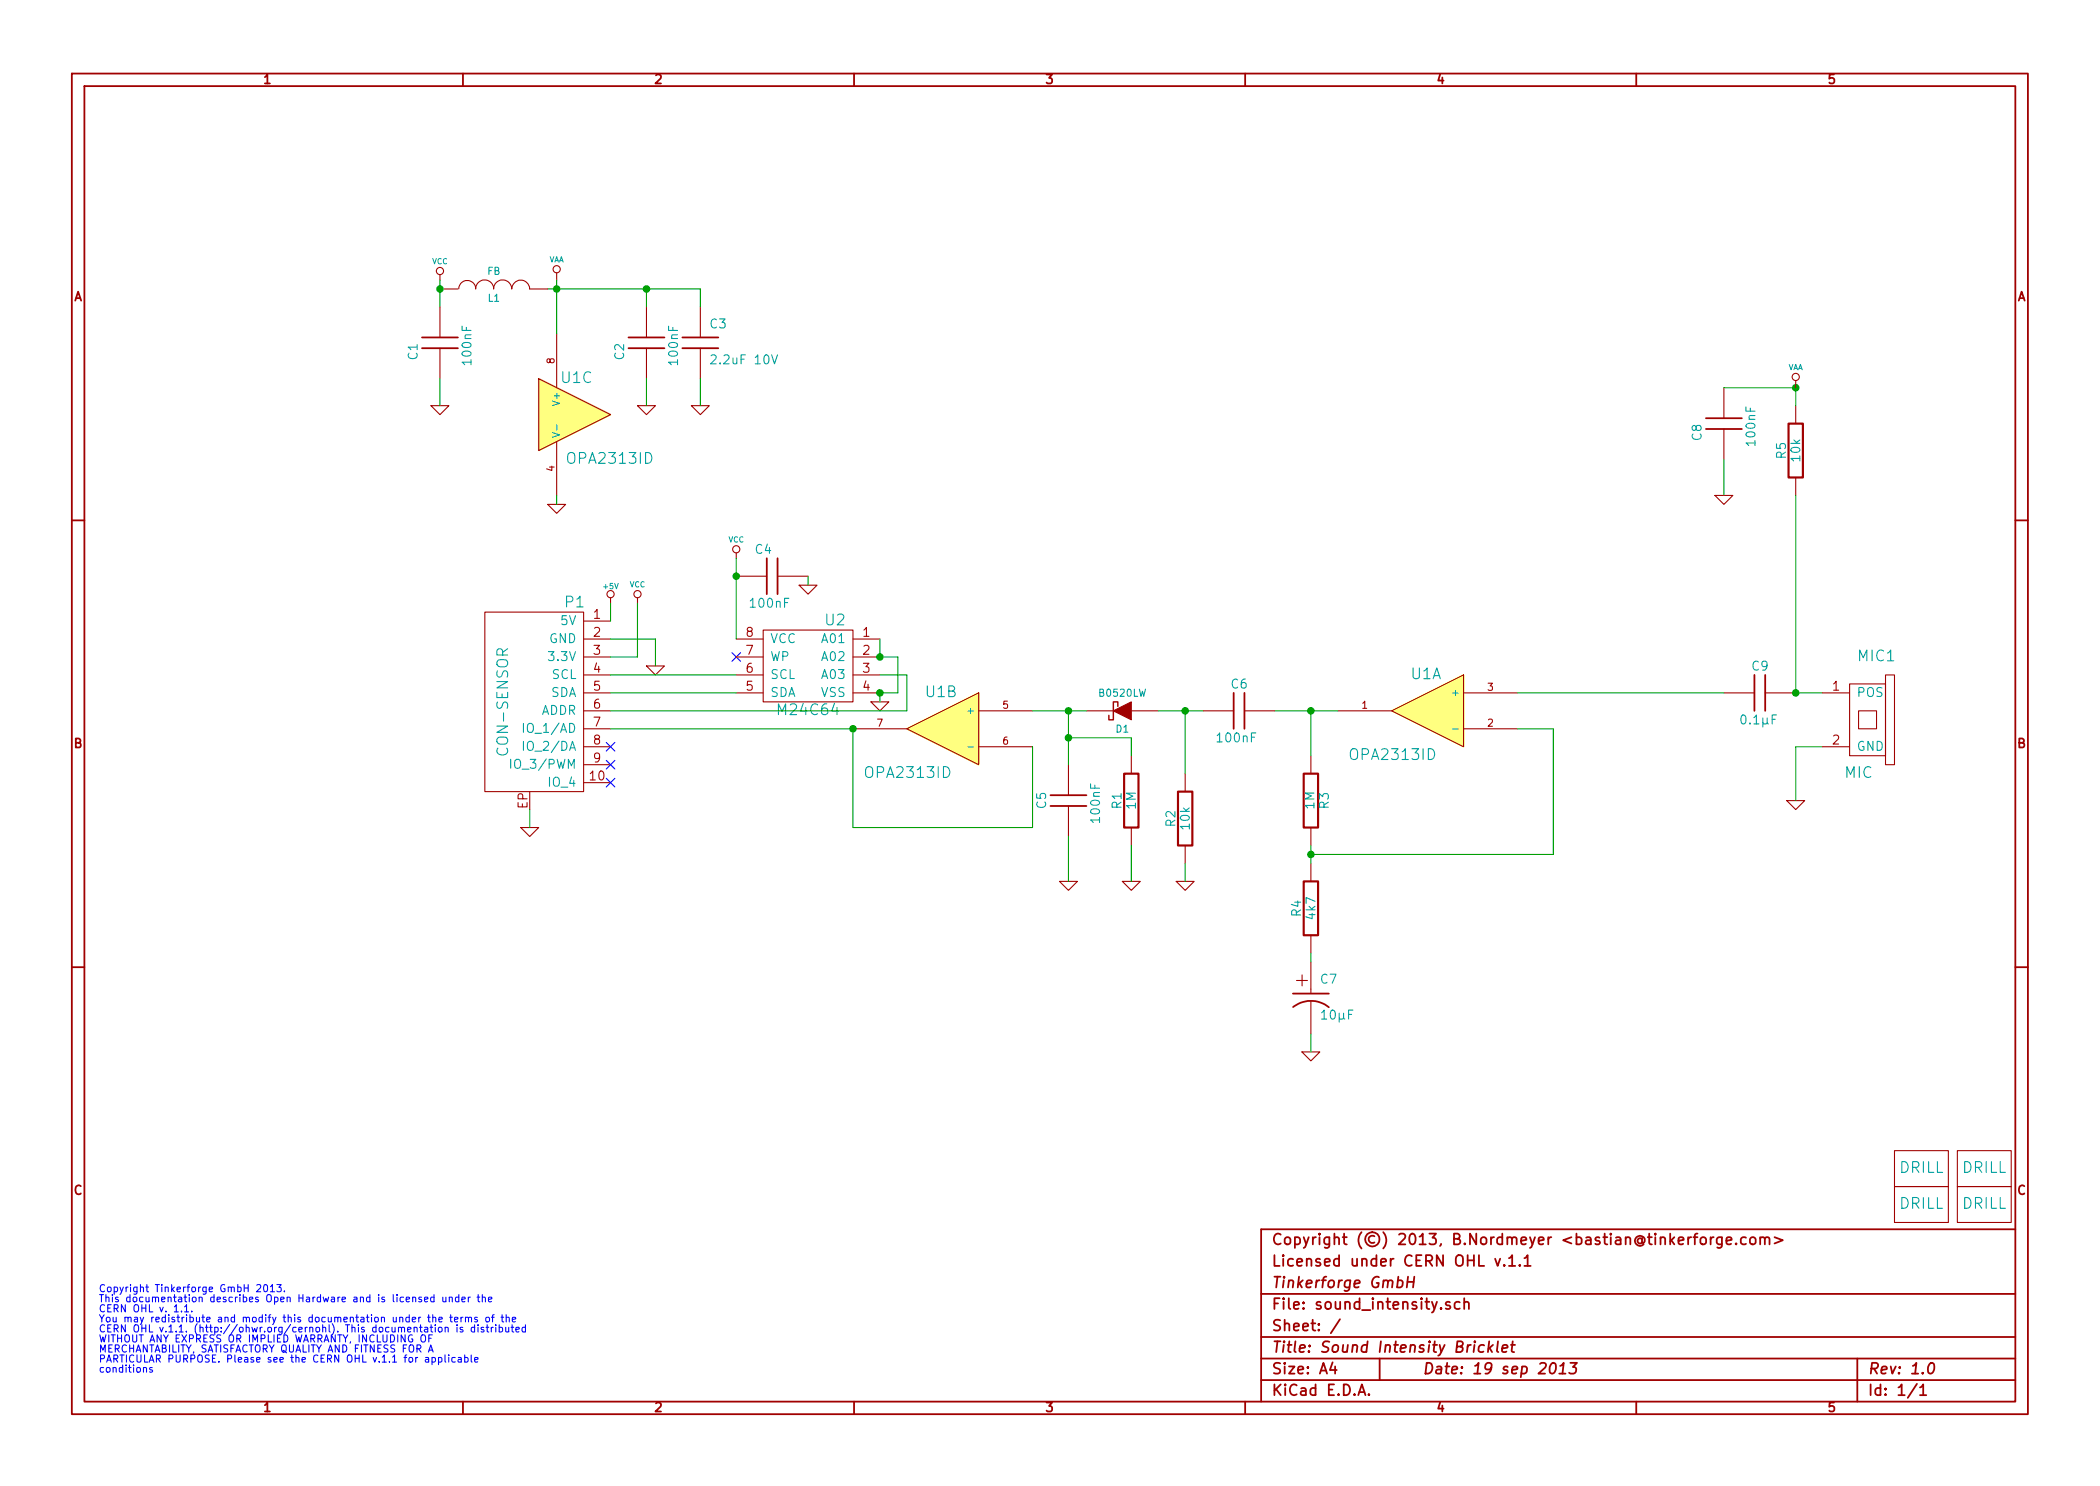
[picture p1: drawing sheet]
<svg xmlns="http://www.w3.org/2000/svg" width="297mm" height="210mm" viewBox="0 0 297 210" stroke-linecap="round" stroke-linejoin="round" font-family="sans-serif">
<g fill="none" stroke="#a00000" stroke-width=".25">
<path d="M10.2 10.4h276.6v189.7h-276.6zM11.9 12.2h273.2v186.1h-273.2zM65.5 10.4v1.8M120.8 10.4v1.8M176.1 10.4v1.8M231.4 10.4v1.8M59.7 49.3h5.1M59.7 47.7h5.1M88.9 49.3h5.1M88.9 47.7h5.1M96.5 49.3h5.1M96.5 47.7h5.1"/>
<path d="M241.3 59.2h5.1M10.2 73.6h1.7M108.5 79v5.1M110 79v5.1M241.3 60.7h5.1M285.1 73.6h1.7M174.5 98v5.1M176 98v5.1M248.2 95.5v5.1M249.7 95.5v5.1M148.6 112.5h5.1M148.6 114h5.1"/>
<path d="M10.2 136.8h1.7M285.1 136.8h1.7M182.9 140.6h5.1M182.9 142.5a4.1 4.1 0 0 1 5.1 0M211.5 178.1l.3 1 .4-1M212.8 179h.1l-.1 .1-.1-.1h.1v.1M213.4 178l.5-.4v1.5M213.4 179.1h.9M215 179v.1l-.1-.1h.1v.1M215.6 178l.5-.4v1.5M215.6 179.1h.9M239.2 175.1h-.3l-.1 .3"/>
<path d="M239.5 175.1h.6M240.1 174.5l-.3 .1-.1 .2v1.3M240.6 175.2a.42 .42 0 0 1 .4-.2 .42 .42 0 0 1 .3 .4v.4a.43 .43 0 0 1-.4 .3 .43 .43 0 0 1-.4-.3zM242 175.1v1M242.4 175.1h-.3l-.1 .3M243.6 175.1v1.2a.43 .43 0 0 1-.7 .2M243.6 175.1a.48 .48 0 0 0-.7 .1l-.1 .6a.48 .48 0 0 0 .8 .2M244.2 175.6l.7-.2v-.3h-.5l-.2 .2 .1 .7 .1 .1 .5-.1M245.6 175.9v.1v.1l-.1-.1 .1-.1v.2M247 175.1a.48 .48 0 0 0-.7 .1l-.1 .6a.48 .48 0 0 0 .8 .2M247.6 175.2a.42 .42 0 0 1 .4-.2 .42 .42 0 0 1 .3 .4v.4a.43 .43 0 0 1-.4 .3 .43 .43 0 0 1-.4-.3zM249 175.2a.38 .38 0 0 1 .6 .1v.8"/>
<path d="M249 175.1v1M249.6 175.3a.35 .35 0 0 1 .4-.3 .35 .35 0 0 1 .3 .3v.8M251 175.1l1.2 .4-1.2 .4M285.1 173.9h-106.7v24.4M65.5 198.3v1.8M120.8 198.3v1.8M176.1 198.3v1.8M178.4 183.1h106.7M178.4 189.2h106.7M178.4 195.3h106.7M178.4 192.2h106.7M188.5 192.8l-.4 1h1"/>
<path d="M188.8 193.3v1.1M189.5 186.7l-1.3 1.9M192.1 197.4l.5-1.5 .5 1.5M192.3 197h.7M193.6 197.3h.1l-.1 .1-.1-.1h.1v.1M195.1 192.2v3.1M197.7 181.2l.2-.1 .4 .1 .1 .3v.4a.52 .52 0 0 1-.8 .2M199.1 181.4h.9M199.2 180.6l-.2 1.6M200.1 180.6l-.2 1.6M203.8 185.1h.1l-.1 .1v-.1v.1M205.1 184.3l-.4-.1-.2 .2 .1 .2 .5 .2 .1 .1-.1 .2-.1 .1-.5-.1"/>
<path d="M206.5 184.3a.48 .48 0 0 0-.7 0l-.1 .6a.48 .48 0 0 0 .8 .2M207.1 184.3a.38 .38 0 0 1 .7 .1v.8M207.1 183.7v1.5M208.6 190.3l-.2 1M208.6 189.8l-.1 .1h.1h.1l-.1-.1v.1M209.9 190.4a.51 .51 0 0 0-.7 .2v.6a.53 .53 0 0 0 .6 0M210.6 189.8l-.1 1.5M210.7 190.7l.3 .6M211.2 190.3l-.7 .6M211.9 189.8l-.2 1.3 .2 .2M212.5 190.8l.7-.1v-.3l-.1-.1-.5 .1-.2 .7 .2 .2 .5-.1M213.7 190.3h.6"/>
<path d="M214 189.8l-.2 1.3 .1 .1 .3 .1M219.4 193a.35 .35 0 0 1 .4-.2 .35 .35 0 0 1 .3 .3 .87 .87 0 0 1-.6 1.3l-.2-.1a1.14 1.14 0 0 1 .1-1.3zM220.5 194.4h.9M220.7 193.3l.5-.5-.2 1.6M222.1 192.8h1l-.6 .6a.38 .38 0 0 1 .5 .3l-.1 .4-.2 .2-.6 .1-.2-.2M231.4 198.3v1.8M262.7 192.2v6.1M271.1 195.8l-1.3 2M271.6 196.3l.4-.4v1.5M271.6 197.4h.9M272.9 193a.35 .35 0 0 1 .4-.2 .35 .35 0 0 1 .3 .3 .87 .87 0 0 1-.6 1.3l-.2-.1a1.14 1.14 0 0 1 .1-1.3z"/>
</g>
<path d="M103.5 92.3l1.2 1.3M104.7 92.3l-1.2 1.3M85.8 105l1.2 1.3M85.8 107.6l1.2 1.2M85.8 110.1l1.2 1.2M87 110.1l-1.2 1.2M87 105l-1.2 1.3M87 107.6l-1.2 1.2" fill="none" stroke="#0000c0" stroke-width=".15"/>
<g fill="none" stroke="#a00000" stroke-width=".15">
<path d="M62.2 38.9v.7M78.7 38.6v1M61 57.4h2.5l-1.3 1.3zM62.2 40.9h2.6M62.2 43.4v4.3M62.2 49.3v4.3M64.9 40.9a1.19 1.19 0 0 1 1.2-1.2 1.19 1.19 0 0 1 1.2 1.2 1.27 1.27 0 0 1 1.3-1.3 1.27 1.27 0 0 1 1.2 1.3 1.27 1.27 0 0 1 1.3-1.3 1.27 1.27 0 0 1 1.3 1.3M72.4 40.9a1.24 1.24 0 0 1 1.3-1.3 1.24 1.24 0 0 1 1.2 1.3M74.9 40.9h2.6M76.2 53.6l10.2 5.1-10.2 5zM78.7 47.2v7.7M90.2 57.4h2.5l-1.3 1.3z"/>
<path d="M91.4 43.4v4.3M91.4 49.3v4.3M97.8 57.4h2.5l-1.2 1.3zM99.1 43.4v4.3M99.1 49.3v4.3M243.8 54.9v4.3M254 53.8v1.1M254 57.4v2.5M77.5 71.4h2.5l-1.3 1.2zM78.7 62.5v7.6M104.1 78.2v.8M242.6 70.1h2.5l-1.3 1.3z"/>
<path d="M243.8 60.7v4.3M254 67.6v2.5M68.6 86.6h13.9v25.4h-13.9zM82.5 90.4h3.9M82.5 93h3.9M82.5 95.5h3.9M82.5 98h3.9M82.5 87.9h3.9M86.4 84.6v.7M90.2 84.6v.7M91.4 94.2h2.6l-1.3 1.3zM104.1 81.5h4.4"/>
<path d="M104.1 90.4h3.8M104.1 93h3.8M104.1 95.5h3.8M104.1 98h3.8M107.9 89.1h12.7v10.2h-12.7zM110 81.5h4.3M113 82.8h2.6l-1.3 1.3zM120.6 90.4h3.9M120.6 93h3.9M120.6 95.5h3.9M120.6 98h3.9M123.2 99.3h2.5l-1.2 1.3z"/>
<path d="M207 98h7.6M243.8 98h4.4M249.7 98h4.3M257.8 98h3.8M261.6 96.8h5.1v10.1h-5.1zM266.7 95.5h1.3v12.7h-1.3zM73.7 117.1h2.5l-1.3 1.3zM82.5 100.6h3.9M82.5 103.1h3.9M82.5 105.7h3.9M82.5 108.2h3.9M82.5 110.7h3.9"/>
<path d="M120.6 103.1h7.7M128.3 103.1l10.1-5.1v10.2zM138.4 100.6h7.6M138.4 105.7h7.6M151.1 108.2v4.3M151.1 114v4.4M153.7 100.6h3.8M160 100.6h3.8M160 106.9v2.6M160 117.1v2.5M167.6 109.5v2.5M167.6 119.6v2.6"/>
<path d="M170.2 100.6h4.3M176 100.6h4.3M185.4 106.9v2.6M185.4 117.1v2.5M189.2 100.6h7.6M196.8 100.6l10.2-5.1v10.2zM207 103.1h7.6M252.7 113.3h2.6l-1.3 1.2zM257.8 105.7h3.8M262.9 100.6h2.5v2.5h-2.5zM149.9 124.7h2.5l-1.3 1.3zM158.7 124.7h2.6l-1.3 1.3z"/>
<path d="M166.4 124.7h2.5l-1.3 1.3zM185.4 122.2v2.5M185.4 132.3v2.6M185.4 136.1v3.8M184.1 148.8h2.6l-1.3 1.3zM185.4 141.7v4.6M268 162.8h7.6v5.1h-7.6zM268 167.9h7.6v5.1h-7.6zM276.9 167.9h7.6v5.1h-7.6zM276.9 162.8h7.6v5.1h-7.6z"/>
<circle cx="62.2" cy="38.3" r=".51"/>
<circle cx="78.7" cy="38.1" r=".51"/>
<circle cx="254" cy="53.3" r=".51"/>
<circle cx="104.1" cy="77.7" r=".51"/>
<circle cx="86.4" cy="84.1" r=".51"/>
<circle cx="90.2" cy="84.1" r=".51"/>
</g>
<g fill="none" stroke="#00f" stroke-width=".15">
<path d="M21.5 193.5h-.2l-.1 .1 .1 .2 .2 .1v.2h-.3M26.1 184.9l.3-.3v1M27.1 185.5v.1M36.3 181.9l.4-.1 .2 .1v.2l-.6 .7h.6M37.4 181.9l.2-.1a.59 .59 0 0 1-.1 1l-.1-.1-.1-.3zM38.3 182.1l.2-.3v1M39.2 181.8h.6l-.4 .3 .4 .1v.5l-.2 .1-.4-.1M40.2 182.7v.1M59.7 188.9h.3l.1 .1a.68 .68 0 0 1-.1 .9l-.3-.1a.78 .78 0 0 1 0-.9zM60 183.9l.5-.1v-.2l-.3-.1-.2 .2 .1 .4h.4M60.6 191.3l.3-1 .4 1M60.7 191h.5"/>
<path d="M61.1 192.7h.3l.2-.1-.1-.5h-.4v1M61.1 188.9h-.4v1M61.2 186.5l.4-.1v.6M61.2 186v1M61.4 183.6h-.4l-.1 .1 .1 .4h.4M61.4 183.2v1M62 192.7h.3l.2-.1-.1-.5h-.4v1M62.1 186.7l.5-.1-.1-.2h-.3l-.1 .1v.5h.4M62.1 187.8h.3l.1 .2v.3l-.2 .2-.2-.1-.1-.1zM62.6 183.5l.1 .6 .2 .1 .2-.1M62.9 191.7v.9l.2 .1M63 187.9l.3-.1 .1 .7"/>
<path d="M63 187.8v.7M63.1 183.5v.7M63.5 191.7v.1M63.5 192.1v.6M63.6 183.6h.3l.1 .6M63.6 183.5v.7M63.6 186.4h.4M63.8 186v.9l.2 .1M64.3 186.7l.5-.1-.1-.2h-.3l-.1 .1v.5h.4M64.4 192.1h-.4l-.1 .1 .1 .5h.4M64.6 187.4v.1M64.6 187.8v.7"/>
<path d="M64.8 192.1h.4l.1 .6M64.9 183.6h-.4l-.1 .1 .1 .4h.4M64.9 183.2v1M65.2 186.4v.6M65.3 192.3h-.4l-.1 .2 .1 .2h.4M65.3 183.9l.5-.1v-.2l-.3-.1-.2 .2 .1 .4h.4M65.5 187.8h-.3l-.1 .1 .1 .2 .3 .1v.2h-.4M65.5 186.4h-.2l-.1 .2M65.7 192.1h.4l.1 .1-.1 .5h-.4M65.7 191.7v1M65.8 186.5l.4-.1 .1 .6M65.8 186.4v.6"/>
<path d="M66.2 183.5v.7M66.3 186.5l.1-.1h.2l.1 .6M66.5 183.5l-.2 .1-.1 .1M66.6 191.7v.9l.2 .1M67.1 187.8h-.4l-.1 .2 .1 .4h.4M67.1 192.4l.5-.1v-.2h-.3l-.2 .1 .1 .5h.4M67.1 187.4v1.1M67.5 183.5h.4M67.5 186.4h-.2l-.2 .1 .2 .2 .2 .1v.2h-.4M67.6 187.4v.1M67.6 187.8v.7M67.6 183.2v.8l.3 .2"/>
<path d="M68.2 183.6h.4l.1 .6M68.2 183.2v1M68.4 187.8h-.2l-.2 .1 .2 .2 .2 .1v.2h-.4M68.8 187.8h.3M68.8 186.4h.3l.1 .2v.3l-.2 .1h-.2l-.1-.1zM68.9 187.4v.9l.2 .2M69.1 183.9l.5-.1-.1-.2-.3-.1-.1 .2v.4h.4M69.5 187.8v.7M69.5 186.4h.4M69.8 187.8h-.2l-.1 .2M69.9 186l-.2 .2v.8M70.1 187.4v.1"/>
<path d="M70.1 187.8v.7M70.6 187.8h.4l.1 .2-.1 .4h-.4M70.6 187.4v1.1M70.9 186.4h.3M71 186v.9l.2 .1M71.5 187.8l.1 .6 .2 .1 .2-.1M71.6 186.5l.4-.1v.6M71.6 186v1M72 187.8v.7M72.3 187.8h.4M72.4 187.4v.9l.3 .2M72.5 186.7l.4-.1v-.2h-.3l-.1 .1v.5h.4"/>
<path d="M73 188.1l.5-.1-.1-.2h-.3l-.1 .1v.5h.4M74.3 187.8h-.4l-.1 .2 .1 .4h.4M74.3 187.4v1.1"/>
</g>
<path d="M100.6 50.3l.2-.1h.3l.1 .1 .1 .3-.1 .2-.7 .7h.8M109.1 50.2l.5 1.3 .4-1.3M78.1 61.2l1 .3-1 .4M78.8 60.1v.8M72.2 107.4v1.3M74 102.4v1.2M74 104.9v1.3M136.9 105.7h.8M205.5 103.1h.7" fill="none" stroke="#00a0a0" stroke-width=".15"/>
<g fill="none" stroke="#00a000" stroke-width=".15">
<path d="M62.2 39.6v3.8M78.7 39.6v7.6M62.2 53.6v3.8M77.5 40.9h21.6v2.5M91.4 40.9v2.5M91.4 53.6v3.8M99.1 53.6v3.8M243.8 54.9h10.2v2.5M78.7 70.1v1.3M104.1 79v11.4M243.8 65v5.1M254 70.1v27.9h3.8"/>
<path d="M86.4 98h17.7M86.4 90.4h6.3v3.8M86.4 95.5h17.7M86.4 85.3v2.6M90.2 85.3v7.7h-3.8M114.3 81.5v1.3M124.5 90.4v2.6h2.5v5h-2.5v1.3M124.5 95.5h3.8v5.1h-41.9M214.6 98h29.2M74.9 114.5v2.6M86.4 103.1h34.2v14h25.4v-11.4M146 100.6h7.7"/>
<path d="M151.1 100.6v7.6M151.1 118.4v6.3M151.1 104.4h8.9v2.5M160 119.6v5.1M163.8 100.6h6.4M167.6 100.6v8.9M180.3 100.6h8.9M185.4 100.6v6.3M185.4 119.6v2.6M214.6 103.1h5.1v17.8h-34.3M257.8 105.7h-3.8v7.6M167.6 122.2v2.5"/>
<path d="M185.4 134.9v1.2M185.4 146.3v2.5"/>
</g>
<g fill="#00a000" stroke="#00a000" stroke-width=".25">
<circle cx="124.5" cy="93" r=".41"/>
<circle cx="124.5" cy="98" r=".41"/>
<circle cx="104.1" cy="81.5" r=".41"/>
<circle cx="167.6" cy="100.6" r=".41"/>
<circle cx="185.4" cy="100.6" r=".41"/>
<circle cx="254" cy="98" r=".41"/>
<circle cx="78.7" cy="40.9" r=".41"/>
<circle cx="91.4" cy="40.9" r=".41"/>
<circle cx="62.2" cy="40.9" r=".41"/>
<circle cx="120.6" cy="103.1" r=".41"/>
<circle cx="151.1" cy="100.6" r=".41"/>
<circle cx="151.1" cy="104.4" r=".41"/>
<circle cx="254" cy="54.9" r=".41"/>
<circle cx="185.4" cy="120.9" r=".41"/>
</g>
<g fill="#ffff80" stroke="#ffff80" stroke-width=".25">
<path d="M128.3 103.1l10.1-5.1v10.2z"/>
<path d="M196.8 100.6l10.2-5.1v10.2z"/>
<path d="M76.2 53.6l10.2 5.1-10.2 5z"/>
</g>
<path d="M253 59.9h2v7.7h-2zM159 109.5h2v7.6h-2zM166.6 112h2.1v7.6h-2.1zM184.4 109.5h2v7.6h-2zM184.4 124.7h2v7.6h-2z" fill="none" stroke="#a00000" stroke-width=".3"/>
<path d="M157.5 100.6l2.5-1.3v2.5z" fill="#a00000" stroke="#a00000" stroke-width=".15"/>
<path d="M158.1 99.9v-.6h-.6v2.5h-.7v-.6" fill="none" stroke="#a00000" stroke-width=".2"/>
<text font-size="2.8" fill="#a00000" x="183.3" y="139.7">+</text>
<g font-size="2.1" fill="#00a0a0">
<text x="79.4" y="54.3">U1C</text>
<text x="80.5" y="65.7">OPA2313ID</text>
<text x="80" y="86">P1</text>
<text x="116.8" y="88.6">U2</text>
<text x="262.9" y="93.6">MIC1</text>
<text x="110.3" y="101.3">M24C64</text>
<text x="131" y="98.7">U1B</text>
<text x="199.6" y="96.2">U1A</text>
<text x="72" y="106.5" transform="rotate(-90 72 106.5)">CON-SENSOR</text>
<text x="191.2" y="107.6">OPA2313ID</text>
<text x="122.7" y="110.2">OPA2313ID</text>
<text x="261" y="110.2">MIC</text>
<text x="268.7" y="166">DRILL</text>
<text x="277.5" y="166">DRILL</text>
<text x="268.7" y="171.1">DRILL</text>
<text x="277.5" y="171.1">DRILL</text>
</g>
<g font-size="2.1" fill="#a00000">
<text x="179.9" y="179.3">Licensed under CERN OHL v.1.1</text>
<text x="179.9" y="176.2">Copyright (©) 2013, B.Nordmeyer &lt;bastian@tinkerforge.com&gt;</text>
<text x="179.9" y="185.4">File: sound_intensity.sch</text>
<text x="179.9" y="182.3">Tinkerforge GmbH</text>
<text x="179.9" y="191.5">Title: Sound Intensity Bricklet</text>
<text x="179.9" y="188.4">Sheet: /</text>
<text x="179.9" y="197.6">KiCad E.D.A.</text>
<text x="179.9" y="194.5">Size: A4</text>
<text x="201.2" y="194.5">Date: 19 sep 2013</text>
<text x="264.2" y="194.5">Rev: 1.0</text>
<text x="264.2" y="197.6">Id: 1/1</text>
</g>
<g font-size="1.8" fill="#a00000">
<text x="37.3" y="11.9">1</text>
<text x="92.7" y="11.9">2</text>
<text x="148" y="11.9">3</text>
<text x="203.3" y="11.9">4</text>
<text x="258.6" y="11.9">5</text>
<text x="10.4" y="42.7">A</text>
<text x="285.3" y="42.7">A</text>
<text x="84" y="87.6">1</text>
<text x="84" y="90.2">2</text>
<text x="84" y="92.7">3</text>
<text x="84" y="95.2">4</text>
<text x="105.6" y="95.2">6</text>
<text x="105.6" y="92.7">7</text>
<text x="105.6" y="90.2">8</text>
<text x="122.1" y="90.2">1</text>
<text x="122.1" y="92.7">2</text>
<text x="122.1" y="95.2">3</text>
<text x="84" y="97.8">5</text>
<text x="84" y="100.3">6</text>
<text x="105.6" y="97.8">5</text>
<text x="122.1" y="97.8">4</text>
<text x="259.2" y="97.8">1</text>
<text x="10.4" y="105.9">B</text>
<text x="84" y="102.9">7</text>
<text x="84" y="105.4">8</text>
<text x="84" y="107.9">9</text>
<text x="259.2" y="105.4">2</text>
<text x="285.3" y="105.9">B</text>
<text x="83.5" y="110.5">10</text>
<text x="74.7" y="114.4" transform="rotate(-90 74.7 114.4)">EP</text>
<text x="10.4" y="169.1">C</text>
<text x="285.3" y="169.1">C</text>
<text x="37.3" y="199.8">1</text>
<text x="92.7" y="199.8">2</text>
<text x="148" y="199.8">3</text>
<text x="203.3" y="199.8">4</text>
<text x="258.6" y="199.8">5</text>
</g>
<g font-size="1.8" fill="#00a0a0">
<text x="100.5" y="46.5">C3</text>
<text x="59.1" y="50.9" transform="rotate(-90 59.1 50.9)">C1</text>
<text x="66.8" y="51.5" transform="rotate(-90 66.8 51.5)">100nF</text>
<text x="88.3" y="50.9" transform="rotate(-90 88.3 50.9)">C2</text>
<text x="96" y="51.5" transform="rotate(-90 96 51.5)">100nF</text>
<text x="101.1" y="51.6">2.2uF 10V</text>
<text x="240.7" y="62.3" transform="rotate(-90 240.7 62.3)">C8</text>
<text x="248.4" y="62.9" transform="rotate(-90 248.4 62.9)">100nF</text>
<text x="252.7" y="64.9" transform="rotate(-90 252.7 64.9)">R5</text>
<text x="254.7" y="65.2" transform="rotate(-90 254.7 65.2)">10k</text>
<text x="106.9" y="78.4">C4</text>
<text x="79.4" y="88.5">5V</text>
<text x="106.3" y="86">100nF</text>
<text x="77.6" y="91.1">GND</text>
<text x="77.9" y="93.6">3.3V</text>
<text x="109" y="93.6">WP</text>
<text x="109" y="91.1">VCC</text>
<text x="116.4" y="91.1">A01</text>
<text x="116.4" y="93.6">A02</text>
<text x="247.8" y="94.9">C9</text>
<text x="76.4" y="101.2">ADDR</text>
<text x="77.8" y="98.7">SDA</text>
<text x="78" y="96.1">SCL</text>
<text x="109" y="98.7">SDA</text>
<text x="109" y="96.1">SCL</text>
<text x="116.1" y="98.7">VSS</text>
<text x="116.4" y="96.1">A03</text>
<text x="174.2" y="97.5">C6</text>
<text x="262.6" y="98.7">POS</text>
<text x="74.7" y="103.8">IO_1/AD</text>
<text x="74.7" y="106.3">IO_2/DA</text>
<text x="172.3" y="105.1">100nF</text>
<text x="246.4" y="102.6">0.1µF</text>
<text x="262.6" y="106.3">GND</text>
<text x="72.9" y="108.8">IO_3/PWM</text>
<text x="77.7" y="111.4">IO_4</text>
<text x="148" y="114.4" transform="rotate(-90 148 114.4)">C5</text>
<text x="155.7" y="116.2" transform="rotate(-90 155.7 116.2)">100nF</text>
<text x="158.7" y="114.4" transform="rotate(-90 158.7 114.4)">R1</text>
<text x="160.7" y="114.5" transform="rotate(-90 160.7 114.5)">1M</text>
<text x="166.3" y="116.9" transform="rotate(-90 166.3 116.9)">R2</text>
<text x="168.4" y="117.3" transform="rotate(-90 168.4 117.3)">10k</text>
<text x="186" y="114.5" transform="rotate(-90 186 114.5)">1M</text>
<text x="188" y="114.4" transform="rotate(-90 188 114.4)">R3</text>
<text x="184.1" y="129.6" transform="rotate(-90 184.1 129.6)">R4</text>
<text x="186.1" y="130" transform="rotate(-90 186.1 130)">4k7</text>
<text x="186.8" y="139.2">C7</text>
<text x="187" y="144.3">10µF</text>
</g>
<g font-size="1.4" fill="#00a0a0">
<text x="68.9" y="38.9">FB</text>
<text x="69" y="42.7">L1</text>
<text x="79.2" y="57.1" transform="rotate(-90 79.2 57.1)">V+</text>
<text x="137.1" y="101.1">+</text>
<text x="155.6" y="98.6">B0520LW</text>
<text x="205.7" y="98.5">+</text>
<text x="157.9" y="103.7">D1</text>
</g>
<g font-size="1.4" fill="#a00000">
<text x="78.5" y="51.4" transform="rotate(-90 78.5 51.4)">8</text>
<text x="78.5" y="66.7" transform="rotate(-90 78.5 66.7)">4</text>
<text x="141.9" y="100.3">5</text>
<text x="192.7" y="100.3">1</text>
<text x="210.4" y="97.8">3</text>
<text x="124.1" y="102.9">7</text>
<text x="141.9" y="105.4">6</text>
<text x="210.4" y="102.9">2</text>
</g>
<g font-size="1.4" fill="#00f">
<text x="14" y="182.9">Copyright Tinkerforge GmbH 2013.</text>
<text x="14" y="184.3">This documentation describes Open Hardware and is licensed under the</text>
<text x="14" y="185.7">CERN OHL v. 1.1.</text>
<text x="14" y="187.1">You may redistribute and modify this documentation under the terms of the</text>
<text x="14" y="188.6">CERN OHL v.1.1. (http://ohwr.org/cernohl). This documentation is distributed</text>
<text x="14" y="190">WITHOUT ANY EXPRESS OR IMPLIED WARRANTY, INCLUDING OF</text>
<text x="14" y="191.4">MERCHANTABILITY, SATISFACTORY QUALITY AND FITNESS FOR A</text>
<text x="14" y="192.8">PARTICULAR PURPOSE. Please see the CERN OHL v.1.1 for applicable</text>
<text x="14" y="194.3">conditions</text>
</g>
<g font-size="1.1" fill="#00a0a0">
<text x="61.1" y="37.4">VCC</text>
<text x="77.6" y="37.2">VAA</text>
<text x="252.9" y="52.4">VAA</text>
<text x="103" y="76.8">VCC</text>
<text x="85.4" y="83.4">+5V</text>
<text x="89.1" y="83.1">VCC</text>
</g>
</svg>
